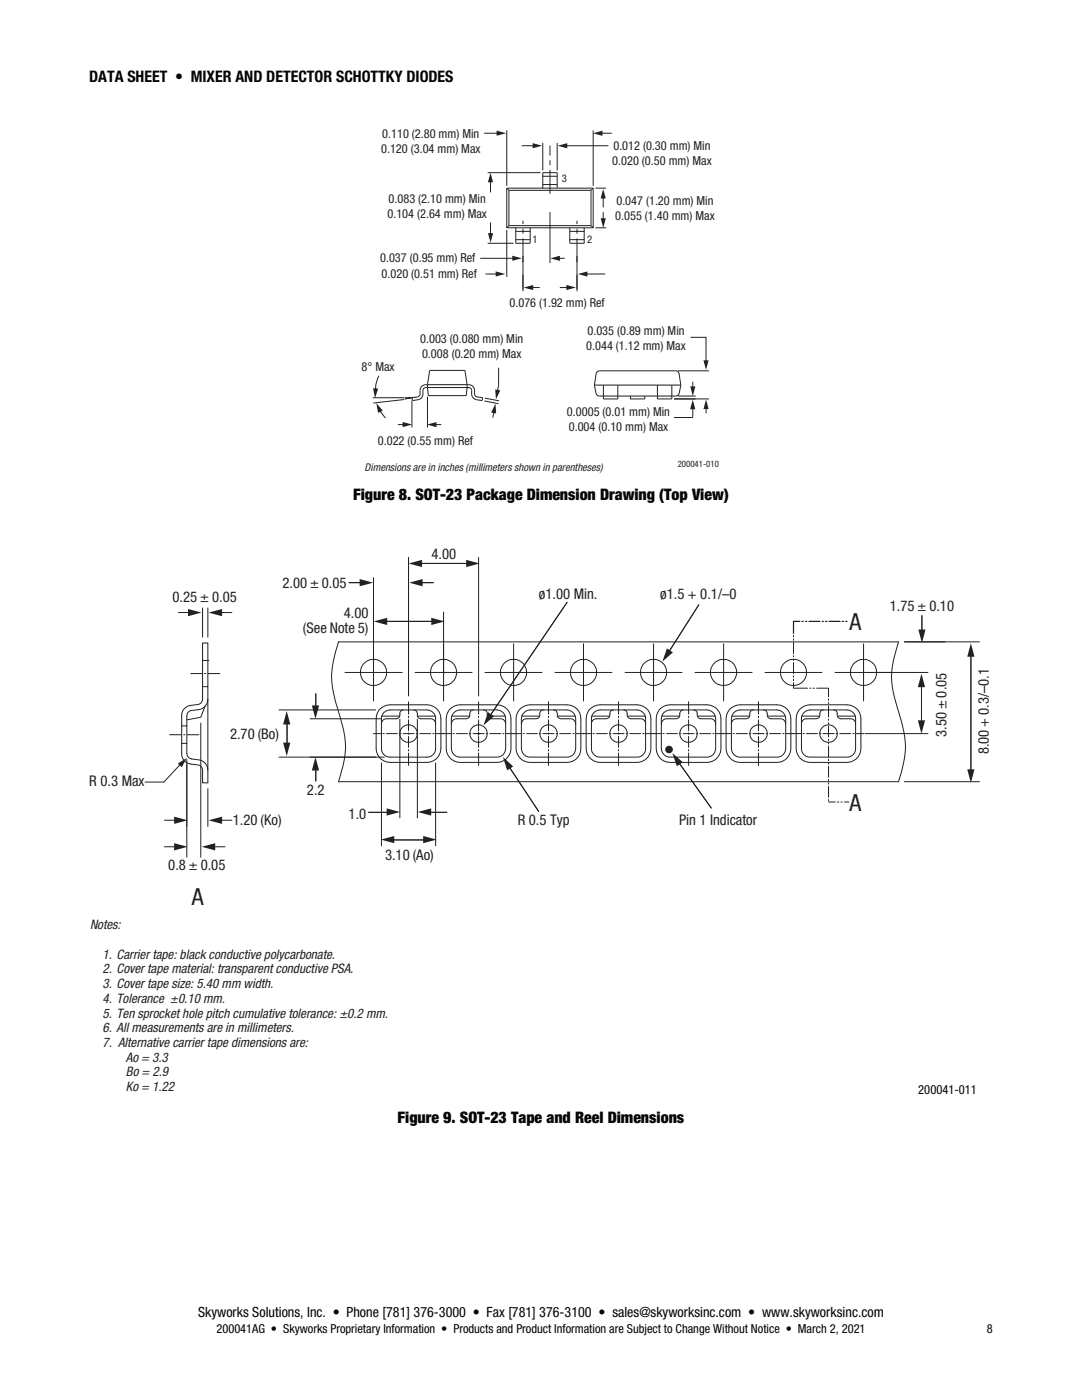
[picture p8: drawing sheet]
<svg xmlns="http://www.w3.org/2000/svg" width="216mm" height="279mm" viewBox="0 0 216 279" stroke-linecap="round" stroke-linejoin="round" font-family="sans-serif">
<g fill="none" stroke="#231f20" stroke-width=".2">
<path d="M101.1 37.5v8M101.1 37.5l.5 .5M101.1 37.6h17.3M101.6 38v7M101.6 38h16.3M108.3 37.5v-3h2.9v3M108.3 35.2h2.9M108.3 36.8h2.9M117.9 38v7M118.4 37.5v8M118.4 37.5l-.5 .5M101.1 45.5h17.3"/>
<path d="M101.6 45h16.3M101.6 45l-.5 .5M102.9 47.8h2.9M102.9 46.2h2.9M105.8 45.5v3l-2.9 .1v-3.1M113.7 45.5v3h2.9v-3M113.7 47.8h2.9M113.7 46.2h2.9M117.9 45l.5 .5M85.3 77.3a.67 .67 0 0 0-.9 .6 1.38 1.38 0 0 1-1 1.9l-1.1 .1M85.3 77.3h8.2l.5 .3 .1 .3a1.38 1.38 0 0 0 1 1.9l1.1 .1 .1-.5-1.4-.3-.2-.5a1.35 1.35 0 0 0-1.2-1.8h-8.5a1.35 1.35 0 0 0-1.2 1.8l-.2 .5-1.4 .3 .1 .5M85.3 77.3l.4-3.4h7.1l.4 3.4h.4"/>
<path d="M85.3 77.3l.2 1.7h7.5l.2-1.7M118.6 76.9h17.2M120.4 76.9v2.7h2.9v-2.7M125.8 79v.6h2.9v-.6M131.2 76.9v2.7h2.9v-2.7M135.8 76.9l-.3-2.3a.72 .72 0 0 0-.7-.6h-15.1a.72 .72 0 0 0-.8 .6l-.3 2.3M135.8 76.9l-.3 1.6a.72 .72 0 0 1-.7 .5h-15.2a.72 .72 0 0 1-.7-.5l-.3-1.6M140.9 81.3v1.2"/>
</g>
<path d="M140.9 79.7l.5 1.9h-1z" fill="#231f20"/>
<path d="M137.8 67.3h3.1v5" fill="none" stroke="#231f20" stroke-width=".2"/>
<path d="M140.4 71.9h1l-.5 1.9z" fill="#231f20"/>
<path d="M134.5 79.6h7M135.2 74h6.3M75.8 81.9l1.1 1.5" fill="none" stroke="#231f20" stroke-width=".2"/>
<path d="M75.1 80.4l1.3 1.6-1 .4z" fill="#231f20"/>
<path d="M75.6 75l-.5 1.3-.2 1.6" fill="none" stroke="#231f20" stroke-width=".2"/>
<path d="M74.4 77.5l1.1 .1-.7 1.8z" fill="#231f20"/>
<path d="M120.4 39.3v2.1M74.4 79.4h6.2M80.6 79.7l-6.1 .7M80.7 79.4h1.5l-1.5 .3" fill="none" stroke="#231f20" stroke-width=".2"/>
<path d="M120.4 37.7l.5 1.9h-1.1z" fill="#231f20"/>
<path d="M120.4 42.3v1.6" fill="none" stroke="#231f20" stroke-width=".2"/>
<path d="M119.9 43.6h1l-.5 1.9z" fill="#231f20"/>
<path d="M118.8 37.5h2.1M118.8 45.5h2.1M99.5 73.4v3.5l-.3 1.3" fill="none" stroke="#231f20" stroke-width=".2"/>
<path d="M98.8 77.7l1 .2-.8 1.8z" fill="#231f20"/>
<path d="M98.6 82.1l-.3 1.3" fill="none" stroke="#231f20" stroke-width=".2"/>
<path d="M98.9 80.6l.1 1.9-1-.2z" fill="#231f20"/>
<path d="M96.7 79.5l2.9 .5M86.7 84.7h1.3M96.6 80l2.9 .6" fill="none" stroke="#231f20" stroke-width=".2"/>
<path d="M85.2 84.7l1.9-.5v1.1z" fill="#231f20"/>
<path d="M79.4 84.7h1.3" fill="none" stroke="#231f20" stroke-width=".2"/>
<path d="M80.3 84.2l1.9 .5-1.9 .5z" fill="#231f20"/>
<path d="M82.2 80v5.3M85.3 79.2v6.1M138.2 81.3v2h-3.7" fill="none" stroke="#231f20" stroke-width=".2"/>
<path d="M138.2 79.8l.5 1.9h-1z" fill="#231f20"/>
<path d="M138.2 76.2v1.3" fill="none" stroke="#231f20" stroke-width=".2"/>
<path d="M137.7 77.1h1.1l-.6 1.9z" fill="#231f20"/>
<path d="M111.7 57.4h1.7M134.5 79.6h4.3M135.3 79h3.5" fill="none" stroke="#231f20" stroke-width=".2"/>
<path d="M113 56.9l1.9 .5-1.9 .5z" fill="#231f20"/>
<path d="M106 57.4h1.7" fill="none" stroke="#231f20" stroke-width=".2"/>
<path d="M104.5 57.4l1.9-.5v1z" fill="#231f20"/>
<path d="M104.4 51.1v7M115.1 51.1v7M116.9 54.7h3.9" fill="none" stroke="#231f20" stroke-width=".2"/>
<path d="M115.3 54.7l1.9-.5v1z" fill="#231f20"/>
<path d="M95.8 51.6h6.8" fill="none" stroke="#231f20" stroke-width=".2"/>
<path d="M102.2 51l1.9 .5-1.9 .6z" fill="#231f20"/>
<path d="M96.9 54.7h2.4M109.7 42.3v10.2M115.1 54.9v2.8" fill="none" stroke="#231f20" stroke-width=".2"/>
<path d="M98.9 54.2l1.9 .5-1.9 .5z" fill="#231f20"/>
<path d="M111.4 51.6h1.3" fill="none" stroke="#231f20" stroke-width=".2"/>
<path d="M109.8 51.6l1.9-.6v1.1z" fill="#231f20"/>
<path d="M97.9 36v2.4M101.1 45.9v9.4M104.4 54.9v2.8" fill="none" stroke="#231f20" stroke-width=".2"/>
<path d="M109.7 38.7v-9.6M104.4 52.3v-8.3M115.1 52.3v-8.3" fill="none" stroke="#231f20" stroke-width=".2" stroke-dasharray="4.8 1 1 1" stroke-linecap="butt"/>
<path d="M97.9 34.5l.5 1.9h-1z" fill="#231f20"/>
<path d="M97.9 44.4v2.5" fill="none" stroke="#231f20" stroke-width=".2"/>
<path d="M97.4 46.5h1l-.5 1.9z" fill="#231f20"/>
<path d="M96.6 26.6h2.8M97.3 34.5h10.6M97.3 48.5h5.2" fill="none" stroke="#231f20" stroke-width=".2"/>
<path d="M99.1 26.1l1.9 .5-1.9 .5z" fill="#231f20"/>
<path d="M119.9 26.6h2.2" fill="none" stroke="#231f20" stroke-width=".2"/>
<path d="M118.3 26.6l1.9-.5v1z" fill="#231f20"/>
<path d="M101.1 26v11.1M112.8 29.1h8.6M118.4 26v11.1" fill="none" stroke="#231f20" stroke-width=".2"/>
<path d="M111.3 29.1l1.9-.5v1z" fill="#231f20"/>
<path d="M104.1 29.1h2.5" fill="none" stroke="#231f20" stroke-width=".2"/>
<path d="M106.3 28.6l1.9 .5-1.9 .5z" fill="#231f20"/>
<path d="M108.3 28.5v5.5M111.2 28.5v5.5" fill="none" stroke="#231f20" stroke-width=".2"/>
<path d="M76 167.6l2.7-.8v1.5z" fill="#231f20"/>
<path d="M77.2 167.6h8.1" fill="none" stroke="#231f20" stroke-width=".2"/>
<g fill="#231f20">
<path d="M84.4 166.8l2.7 .8-2.7 .7z"/>
<path d="M62.2 140.8h1.5l-.8 2.7z"/>
</g>
<path d="M63 138.4v3M63 152.9v3" fill="none" stroke="#231f20" stroke-width=".2"/>
<g fill="#231f20">
<path d="M62.9 151.1l.8 2.7h-1.5z"/>
<path d="M56.5 148.2h1.4l-.7 2.7z"/>
</g>
<path d="M57.3 143.7v5.3" fill="none" stroke="#231f20" stroke-width=".2"/>
<g fill="#231f20">
<path d="M57.2 141.9l.7 2.7h-1.4z"/>
<path d="M83.3 162.1l2.7-.8v1.5z"/>
</g>
<path d="M73.5 162.1h4.7M84.6 162.1h4.6" fill="none" stroke="#231f20" stroke-width=".2"/>
<g fill="#231f20">
<path d="M77.2 161.3l2.6 .8-2.6 .7z"/>
<path d="M81.6 116.3l2.7-.7v1.4z"/>
</g>
<path d="M69.6 116.3h3.3M83.3 116.3h3.2" fill="none" stroke="#231f20" stroke-width=".2"/>
<g fill="#231f20">
<path d="M71.8 115.6l2.7 .7-2.7 .7z"/>
<path d="M183.9 134.4l.7 2.7h-1.5z"/>
</g>
<path d="M183.9 136v8.6" fill="none" stroke="#231f20" stroke-width=".2"/>
<g fill="#231f20">
<path d="M183.1 143.8h1.5l-.7 2.6z"/>
<path d="M193.7 128.4l.7 2.7h-1.4z"/>
</g>
<path d="M193.7 129.6v24.8" fill="none" stroke="#231f20" stroke-width=".2"/>
<g fill="#231f20">
<path d="M193 153.5h1.4l-.7 2.7z"/>
<path d="M81.5 112.5l2.7-.8v1.5z"/>
</g>
<path d="M83.6 112.4h10.3" fill="none" stroke="#231f20" stroke-width=".2"/>
<g fill="#231f20">
<path d="M93 111.7l2.7 .8-2.7 .7z"/>
<path d="M74.6 124l2.7-.7v1.4z"/>
</g>
<path d="M76.7 124h10.2" fill="none" stroke="#231f20" stroke-width=".2"/>
<g fill="#231f20">
<path d="M86.1 123.3l2.6 .7-2.6 .7z"/>
<path d="M183.2 125.6h1.5l-.7 2.7z"/>
</g>
<path d="M35.6 122.2h3.1M43.8 122.2h2.5M184 122.8v3.8" fill="none" stroke="#231f20" stroke-width=".2"/>
<g fill="#231f20">
<path d="M41.6 122.3l2.7-.8v1.5z"/>
<path d="M37.5 121.5l2.7 .8-2.7 .7z"/>
</g>
<path d="M32.8 163.7h3.2M43.8 163.7h2.5" fill="none" stroke="#231f20" stroke-width=".2"/>
<g fill="#231f20">
<path d="M41.6 163.7l2.7-.7v1.4z"/>
<path d="M34.7 163l2.7 .7-2.7 .7z"/>
</g>
<path d="M32.8 169h3.2M42.4 169h2.5" fill="none" stroke="#231f20" stroke-width=".2"/>
<g fill="#231f20">
<path d="M40.2 169l2.7-.7v1.4z"/>
<path d="M34.7 168.3l2.7 .7-2.7 .7z"/>
<path d="M113.2 120.2l-15.5 22.7z"/>
</g>
<path d="M113.2 120.2l-15.5 22.7" fill="none" stroke="#231f20" stroke-width=".2"/>
<g fill="#231f20">
<path d="M97.4 142.1l1.2 .8-2.1 1.9z"/>
<path d="M139.5 120.7l-6.1 9.5z"/>
</g>
<path d="M139.5 120.7l-6.1 9.5" fill="none" stroke="#231f20" stroke-width=".2"/>
<g fill="#231f20">
<path d="M133.1 129.4l1.2 .8-2.1 1.8z"/>
<path d="M135.4 152.1l6.5 9.2z"/>
</g>
<path d="M135.4 152.1l6.5 9.2" fill="none" stroke="#231f20" stroke-width=".2"/>
<g fill="#231f20">
<path d="M134.2 150.3l2.1 1.8-1.2 .8z"/>
<path d="M101.5 152.9l6 9.1z"/>
</g>
<path d="M101.5 152.9l6 9.1" fill="none" stroke="#231f20" stroke-width=".2"/>
<g fill="#231f20">
<path d="M100.4 151.1l2 1.9-1.2 .7z"/>
<path d="M35.5 152.4l1.7-1.1-.9 1.8z"/>
</g>
<g fill="none" stroke="#231f20" stroke-width=".2">
<path d="M74.5 115.3v24.6M81.5 111.2v27.7M95.5 111.2v27.7M38.1 134.4h2.3M40.4 121.3v5.9M40.4 128.3h1.1v3.5h-1.1zM40.4 131.8v5.2h1.1v2.5M40.4 137v2.5a1.12 1.12 0 0 1-.9 1.1 3 3 0 0 0-3 1.3l-.2 .4v2.6h1M40.8 134.4h.3M41.5 139.5v14.2M41.5 121.3v5.9M41.5 139.5a2.14 2.14 0 0 1-1.9 2.1l-1.4 .2a1.1 1.1 0 0 0-.9 1.1v2"/>
<path d="M41.5 131.8h.1M41.5 131.8v5.2M41.5 134.4h2.4M67.5 128.1h111.8a18.4 18.4 0 0 0-1.1 10.1l.9 3.1a22.3 22.3 0 0 1 1.5 9.3l-.6 3.1-.7 2.3h-111.8a18.5 18.5 0 0 0 1.1-10.1l-.8-3.1a22.3 22.3 0 0 1-1.5-9.3l.6-3.1zM68.8 134.2h11.4M82.8 134.2h11.4M88.5 122.1v17.8M96.8 134.2h11.4M102.5 128.5v11.4M110.7 134.2h11.4M116.4 128.5v11.4M124.7 134.2h11.4"/>
<path d="M130.4 128.5v11.4M138.7 134.2h11.4M144.4 128.5v11.4M152.6 134.2h11.4M158.3 136.2v1.1h2.8M158.3 126.8v.3M158.3 127.5v.3M158.3 128.2v2.2M158.3 130.9v.2M158.3 131.6v.2M158.3 132.2v2.2M158.3 134.9v.2"/>
<path d="M158.3 135.5v.3M161.6 137.3h.2M162.3 137.3h.2M163 137.3h2.3v1.8M165.3 139.5v.3M166.6 134.2h18.6M172.3 128.5v11.4M180.5 128.1h14.9M33.9 146.6h2.3M36.3 144.9v3.5M36.4 152.1l-3.7 4h-3.8M36.6 146.6h.3"/>
<path d="M37.3 151.6v19.5M37.3 144.9v3.5h-1v2a2.05 2.05 0 0 0 1.8 2.1l1.4 .2a1.03 1.03 0 0 1 .9 1v2.5h1.1v-2.5a2.06 2.06 0 0 0-1.9-2.1l-1.4-.1a1.1 1.1 0 0 1-.9-1.1v-2M37.3 146.6h2.4M40.1 144.3v26.8M40.9 141l-.8 2.1-2.8 .6M41.5 157.4v7.5M55.7 151.1h21M55.7 141.7h19.3M61.9 143.4h14.1M74.5 146.4h1.5M75.7 141.7a3 3 0 0 1 2.1-1h7.4a2.79 2.79 0 0 1 2.8 2.7v6a2.78 2.78 0 0 1-2.8 2.8h-7.4a2.79 2.79 0 0 1-2.7-2.8v-6v-.6zM76.1 152.3v16.5"/>
<path d="M76.2 142.9h3.6M76.4 146.4h.3M76.6 142.2l.4-.3 .8-.2h7.4a1.75 1.75 0 0 1 1.7 1.7v6a1.69 1.69 0 0 1-1.7 1.7h-7.4a1.69 1.69 0 0 1-1.7-1.7v-6l.1-.4zM77.1 146.4h2.2M79.7 146.4h.3M79.8 143.5v19.7M80.4 146.4h2.2M80.5 141.7a.76 .76 0 0 0-.7 1 .72 .72 0 0 1-.7 .7h-2a.99 .99 0 0 0-1 1.1M81.5 140.1v2.4M81.5 143v.2M81.5 143.7v2.1M81.5 146.3v.3"/>
<path d="M81.5 147v2.2M81.5 149.6v.3M81.5 150.3v2.5M82.6 141.7a1.04 1.04 0 0 1 .7 1.3l.7 .4h1.9a.99 .99 0 0 1 1 1.1M83 146.4h.3M83.3 143.6v19.6M83.3 142.9h3.5M83.7 146.4h2.2M86.4 146.4h.2M86.9 152.3v16.5M89.6 141.7a3 3 0 0 1 2.2-1h7.4a2.79 2.79 0 0 1 2.8 2.7v6a2.85 2.85 0 0 1-2.8 2.8h-7.4a2.79 2.79 0 0 1-2.8-2.8v-6l.1-.6zM90 146.4h-2.9"/>
<path d="M90.2 142.9h3.5M90.4 146.4h.2M90.6 142.2l.3-.3 .9-.2h7.4a1.75 1.75 0 0 1 1.7 1.7v6a1.69 1.69 0 0 1-1.7 1.7h-7.4a1.75 1.75 0 0 1-1.7-1.7v-6l.2-.8zM91.1 146.4h2.2M93.7 146.4h.2M94.4 146.4h2.2M94.4 141.7a1.04 1.04 0 0 0-.7 1.3l-.7 .4h-1.9a1.04 1.04 0 0 0-1 1.1M95.5 146.1v.6M95.5 140.1v2.4M95.5 143v.2M95.5 143.7v2.1M95.5 147v2.2"/>
<path d="M95.5 149.6v.3M95.5 150.3v2.5M96.5 141.7a.8 .8 0 0 1 .7 1 .72 .72 0 0 0 .7 .7h1.9a.99 .99 0 0 1 1.1 1.1M97 146.4h.3M97.3 142.9h3.5M97.7 146.4h2.2M100.3 146.4h.3M103.6 141.7a2.86 2.86 0 0 1 2.2-1h7.3a2.74 2.74 0 0 1 2.8 2.7v6a2.78 2.78 0 0 1-2.8 2.8h-7.3a2.79 2.79 0 0 1-2.8-2.8v-6l.3-1.2zM103.9 146.4h-2.9M104.1 142.9h3.6M104.4 146.4h.2M104.6 142.2l.3-.3 .9-.2h7.3a1.81 1.81 0 0 1 1.8 1.7v6a1.75 1.75 0 0 1-1.8 1.7h-7.3a1.75 1.75 0 0 1-1.8-1.7v-6l.3-.8z"/>
<path d="M105.1 146.4h2.1M107.7 146.4h.2M108.3 146.4h2.2M108.4 141.7a.8 .8 0 0 0-.7 1 .72 .72 0 0 1-.7 .7h-1.9a.99 .99 0 0 0-1.1 1.1M109.4 140.1v2.4M109.4 143v.2M109.4 143.7v2.1M109.4 146.3v.2M109.4 147v2.2M109.4 149.6v.3M109.4 150.3v2.5M110.5 141.7a1.04 1.04 0 0 1 .7 1.3l.7 .4h1.9a1.04 1.04 0 0 1 1.1 1.1"/>
<path d="M111 146.4h.2M111.2 142.9h3.6M111.7 146.4h2.2M114.3 146.4h.3M117.6 141.7a3 3 0 0 1 2.1-1h7.4a2.79 2.79 0 0 1 2.8 2.7v6a2.78 2.78 0 0 1-2.8 2.8h-7.4a2.79 2.79 0 0 1-2.7-2.8v-6v-.6zM117.9 146.4h-2.9M118.1 142.9h3.6M118.3 146.4h.3M118.5 142.2l.4-.3 .8-.2h7.4a1.75 1.75 0 0 1 1.7 1.7v6a1.69 1.69 0 0 1-1.7 1.7h-7.4a1.69 1.69 0 0 1-1.7-1.7v-6l.1-.4zM119 146.4h2.2M121.6 146.4h.3M122.3 146.4h2.2"/>
<path d="M122.4 141.7a.77 .77 0 0 0-.7 1 .72 .72 0 0 1-.7 .7h-2a.99 .99 0 0 0-1 1.1M123.4 140.1v2.4M123.4 143v.2M123.4 143.7v2.1M123.4 146.3v.2M123.4 147v2.2M123.4 149.6v.3M123.4 150.3v2.5M124.5 141.7a.77 .77 0 0 1 .6 1 .72 .72 0 0 0 .8 .7h1.9a.99 .99 0 0 1 1 1.1M124.9 146.4h.3M125.2 142.9h3.6M125.6 146.4h2.2"/>
<path d="M128.3 146.4h.2M131.5 141.7a2.86 2.86 0 0 1 2.2-1h7.4a2.79 2.79 0 0 1 2.8 2.7v6a2.86 2.86 0 0 1-2.8 2.8h-7.4a2.73 2.73 0 0 1-2.8-2.8v-6l.1-.6zM131.9 146.4h-2.9M132.1 142.9h3.5M132.3 146.4h.2M132.5 142.2l.3-.3 .9-.2h7.4a1.75 1.75 0 0 1 1.7 1.7v6a1.69 1.69 0 0 1-1.7 1.7h-7.4a1.75 1.75 0 0 1-1.7-1.7v-6l.2-.8zM133 146.4h2.2M135.6 146.4h.2M136.3 146.4h2.2M136.3 141.7a1.04 1.04 0 0 0-.7 1.3l-.7 .4h-1.9a1.04 1.04 0 0 0-1 1.1M137.4 140.1v2.4M137.4 143v.2"/>
<path d="M137.4 143.7v2.1M137.4 146.3v.2M137.4 149.6v.3M137.4 150.3v2.5M137.4 147v2.2M138.4 141.7a.8 .8 0 0 1 .7 1 .72 .72 0 0 0 .7 .7h1.9a.99 .99 0 0 1 1.1 1.1M138.9 146.4h.3M139.2 142.9h3.5M139.6 146.4h2.2M142.2 146.4h.3M145.5 141.7a2.87 2.87 0 0 1 2.2-1h7.3a2.74 2.74 0 0 1 2.8 2.7v6a2.78 2.78 0 0 1-2.8 2.8h-7.3a2.79 2.79 0 0 1-2.8-2.8v-6l.3-1.2zM145.8 146.4h-2.9"/>
<path d="M146 142.9h3.6M146.3 146.4h.2M146.9 146.4h2.2M149.6 146.4h.2M150.3 146.4h2.1M150.3 141.7a.8 .8 0 0 0-.7 1 .72 .72 0 0 1-.7 .7h-1.9a.99 .99 0 0 0-1.1 1.1M151.3 140.1v2.4M151.3 142.9v.3M151.3 143.7v2.1M151.3 146.3v.2M151.3 147v2.2M151.3 149.6v.3"/>
<path d="M151.3 150.3v2.5M152.4 141.7a1.04 1.04 0 0 1 .7 1.3l.7 .4h1.9a1.04 1.04 0 0 1 1.1 1.1M152.9 146.4h.2M153.1 142.9h3.6M153.6 146.4h2.2M155 141.7a1.81 1.81 0 0 1 1.8 1.7v6a1.75 1.75 0 0 1-1.8 1.7h-7.3a1.69 1.69 0 0 1-1.8-1.7v-6a1.75 1.75 0 0 1 1.8-1.7h7.3M156.2 146.4h.3M159.5 141.7a3 3 0 0 1 2.2-1h7.3a2.79 2.79 0 0 1 2.8 2.7v6a2.78 2.78 0 0 1-2.8 2.8h-7.3a2.78 2.78 0 0 1-2.8-2.8v-6v-.6zM159.8 146.4h-2.9M160 142.9h3.6M160.2 146.4h.3M160.4 142.2l.4-.3 .9-.2h7.3a1.75 1.75 0 0 1 1.7 1.7v6a1.69 1.69 0 0 1-1.7 1.7h-7.3a1.69 1.69 0 0 1-1.8-1.7v-6l.1-.4z"/>
<path d="M160.9 146.4h2.2M163.5 146.4h.3M164.2 146.4h2.2M164.3 141.7a.77 .77 0 0 0-.7 1 .72 .72 0 0 1-.7 .7h-2a.99 .99 0 0 0-1 1.1M165.3 140.2v.2M165.3 140.9v2.2M165.3 143.5v.3M165.3 144.2v.3M165.3 144.9v2.2M165.3 147.5v.3M165.3 148.2v.3M165.3 148.9v2.2"/>
<path d="M165.3 151.5v.3M165.3 152.2v.3M165.3 152.9v2.2M165.3 155.5v.3M165.3 156.3v.2M165.3 157v2.1M165.3 159.6v.2M166.4 141.7a.77 .77 0 0 1 .7 1 .72 .72 0 0 0 .7 .7h1.9a.99 .99 0 0 1 1 1.1M166.8 146.4h.3M167.1 142.9h3.6M167.5 146.4h2.2M170.2 146.4h.2"/>
<path d="M170.9 146.4h1.5M172.6 146.4h12.6M180.5 156h14.9M165.3 160.1h1.4M167.1 160.1h.3M167.8 160.1h.2M168.5 160.1h.9"/>
<circle cx="74.5" cy="134.2" r="2.61"/>
<circle cx="88.5" cy="134.2" r="2.61"/>
<circle cx="102.5" cy="134.2" r="2.63"/>
<circle cx="116.4" cy="134.2" r="2.61"/>
<circle cx="130.4" cy="134.2" r="2.61"/>
<circle cx="144.4" cy="134.2" r="2.63"/>
<circle cx="158.3" cy="134.2" r="2.61"/>
<circle cx="172.3" cy="134.2" r="2.61"/>
<circle cx="81.5" cy="146.4" r="1.76"/>
<circle cx="95.5" cy="146.4" r="1.75"/>
<circle cx="109.5" cy="146.4" r="1.75"/>
<circle cx="123.4" cy="146.4" r="1.75"/>
<circle cx="137.4" cy="146.4" r="1.75"/>
<circle cx="151.4" cy="146.4" r="1.75"/>
<circle cx="165.3" cy="146.4" r="1.75"/>
</g>
<path d="M159.6 124h-1.3v2.4M160 124h.3M160.7 124h.3M161.4 124h2.2M164.1 124h.2M164.7 124h.3M165.4 124h2.2M168 124h.3M168.7 124h.3" fill="none" stroke="#231f20" stroke-width=".24"/>
<circle cx="133.5" cy="149.6" r=".65" fill="#231f20"/>
<circle cx="133.5" cy="149.6" r=".65" fill="none" stroke="#231f20" stroke-width=".2"/>
<g font-size="4.7" fill="#231f20">
<text x="169.5" y="125.7">A</text>
<text x="169.5" y="161.8">A</text>
<text x="38.3" y="180.7">A</text>
</g>
<g font-size="3.2">
<text x="17.8" y="16.4">DATA SHEET • MIXER AND DETECTOR SCHOTTKY DIODES</text>
<text x="70.5" y="99.8">Figure 8. SOT-23 Package Dimension Drawing (Top View)</text>
<text x="79.3" y="224.1">Figure 9. SOT-23 Tape and Reel Dimensions</text>
</g>
<g font-size="2.9" fill="#231f20">
<text x="86.1" y="111.6">4.00</text>
<text x="56.4" y="117.3">2.00 ± 0.05</text>
<text x="107.5" y="119.5">ø1.00 Min.</text>
<text x="131.7" y="119.6">ø1.5 + 0.1/–0</text>
<text x="34.4" y="120.1">0.25 ± 0.05</text>
<text x="68.6" y="123.3">4.00</text>
<text x="177.6" y="121.9">1.75 ± 0.10</text>
<text x="60.4" y="126.2">(See Note 5)</text>
<text x="45.9" y="147.5">2.70 (Bo)</text>
<text x="188.9" y="147.1" transform="rotate(-90 188.9 147.1)">3.50 ± 0.05</text>
<text x="197.3" y="150.5" transform="rotate(-90 197.3 150.5)">8.00 + 0.3/–0.1</text>
<text x="17.8" y="156.9">R 0.3 Max</text>
<text x="61.2" y="158.7">2.2</text>
<text x="46.5" y="164.7">1.20 (Ko)</text>
<text x="69.6" y="163.4">1.0</text>
<text x="103.3" y="164.7">R 0.5 Typ</text>
<text x="135.5" y="164.7">Pin 1 Indicator</text>
<text x="33.6" y="173.5">0.8 ± 0.05</text>
<text x="76.8" y="171.7">3.10 (Ao)</text>
</g>
<text font-size="2.8" x="39.5" y="262.8">Skyworks Solutions, Inc. • Phone [781] 376-3000 • Fax [781] 376-3100 • sales@skyworksinc.com • www.skyworksinc.com</text>
<g font-size="2.6" fill="#231f20">
<text x="18" y="185.5">Notes:</text>
<text x="20.5" y="191.4">1. Carrier tape: black conductive polycarbonate.</text>
<text x="20.5" y="194.3">2. Cover tape material: transparent conductive PSA.</text>
<text x="20.5" y="197.2">3. Cover tape size: 5.40 mm width.</text>
<text x="20.5" y="200.1">4. Tolerance ±0.10 mm.</text>
<text x="20.5" y="203.1">5. Ten sprocket hole pitch cumulative tolerance: ±0.2 mm.</text>
<text x="20.4" y="208.9">7. Alternative carrier tape dimensions are:</text>
<text x="20.5" y="206">6. All measurements are in millimeters.</text>
<text x="25.1" y="211.9">Ao = 3.3</text>
<text x="25.1" y="214.8">Bo = 2.9</text>
<text x="25.1" y="217.7">Ko = 1.22</text>
</g>
<g font-size="2.5" fill="#231f20">
<text x="76.3" y="27.6">0.110 (2.80 mm) Min</text>
<text x="122.4" y="29.9">0.012 (0.30 mm) Min</text>
<text x="76" y="30.6">0.120 (3.04 mm) Max</text>
<text x="122.2" y="32.9">0.020 (0.50 mm) Max</text>
<text x="77.5" y="40.5">0.083 (2.10 mm) Min</text>
<text x="123" y="40.9">0.047 (1.20 mm) Min</text>
<text x="77.3" y="43.4">0.104 (2.64 mm) Max</text>
<text x="122.8" y="43.9">0.055 (1.40 mm) Max</text>
<text x="75.9" y="52.3">0.037 (0.95 mm) Ref</text>
<text x="76.2" y="55.4">0.020 (0.51 mm) Ref</text>
<text x="101.7" y="61.2">0.076 (1.92 mm) Ref</text>
<text x="83.8" y="68.5">0.003 (0.080 mm) Min</text>
<text x="84.2" y="71.5">0.008 (0.20 mm) Max</text>
<text x="117" y="69.8">0.044 (1.12 mm) Max</text>
<text x="117.2" y="66.9">0.035 (0.89 mm) Min</text>
<text x="72.2" y="74.1">8° Max</text>
<text x="113.1" y="83.1">0.0005 (0.01 mm) Min</text>
<text x="75.4" y="88.7">0.022 (0.55 mm) Ref</text>
<text x="113.5" y="86">0.004 (0.10 mm) Max</text>
</g>
<text font-size="2.5" fill="#050504" x="183.2" y="218.2">200041-011</text>
<g font-size="2.5">
<text x="43.2" y="266.1">200041AG • Skyworks Proprietary Information • Products and Product Information are Subject to Change Without Notice • March 2, 2021</text>
<text x="196.9" y="266.1">8</text>
</g>
<g font-size="2.1" fill="#231f20">
<text x="112.1" y="36.4">3</text>
<text x="106.2" y="48.5">1</text>
<text x="117.1" y="48.5">2</text>
<text x="72.8" y="94">Dimensions are in inches (millimeters shown in parentheses)</text>
</g>
<text font-size="1.8" fill="#231f20" x="135.2" y="93.2">200041-010</text>
</svg>
